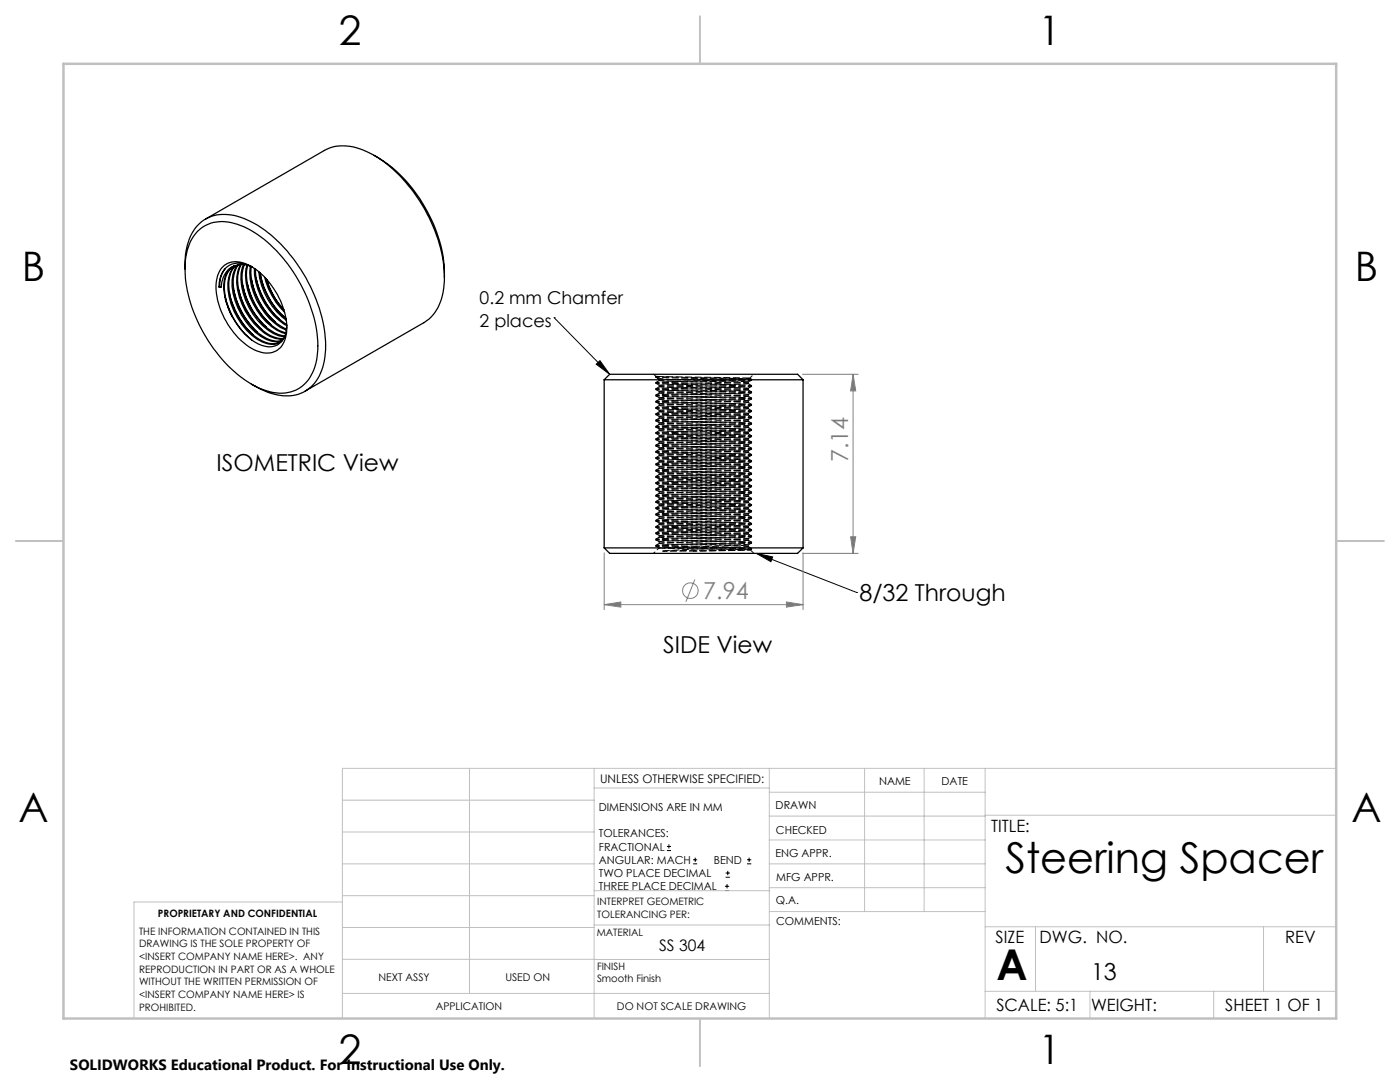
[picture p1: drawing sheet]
<svg xmlns="http://www.w3.org/2000/svg" width="279mm" height="216mm" viewBox="0 0 279 216" stroke-linecap="round" stroke-linejoin="round" font-family="sans-serif">
<g fill="none" stroke="#808080" stroke-width=".2">
<path d="M160.2 74.7h11.1M170.3 74.7v35.7M170.3 74.7l.5 3.3h-1zM120.6 110.3v11.3M138.7 115.6l-1.8 4.5M160.2 110.4h11.1M160.3 110.3v11.3M169.8 107.1h1l-.5 3.3zM120.6 120.6l3.3-.5v1zM120.6 120.7h39.7M157 120.1l3.3 .5-3.3 .5z"/>
<circle cx="137.8" cy="117.9" r="1.55"/>
</g>
<g fill="none" stroke="#000" stroke-width=".2">
<path d="M110.6 63.4h.1M110.6 63.4l11.1 11.3M119 72.7l.7-.7 2 2.7zM151 110.4l3.2 .7-.4 1zM151 110.4l20 7.8M171 118.2h.1M133.1 169.7h.8M133.1 168.9h.8M133.5 168.5v.8M138.3 172.4h.8M138.3 171.6h.8M138.7 171.1v.9"/>
<path d="M144.7 177.7h.8M144.7 176.8h.8M144.8 175h.9M144.8 174.2h.9M145.1 176.4v.9M145.2 173.8v.8M149.1 172.4h.8M149.1 171.6h.8M149.5 171.1v.9"/>
</g>
<g fill="none" stroke="#c0c0c0" stroke-width=".2">
<path d="M68.3 159.7h50.3M93.7 153.3v44.9M118.6 153.3v49.9M118.6 157.2h34.9M153.5 153.3v49.9M153.5 158.1h43.1M172.5 153.3v28.6M184.4 153.3v28.6M196.6 153.3v49.9M266.7 153.3h-198.4v49.9M68.3 178.7h50.3M68.3 172.4h50.3"/>
<path d="M68.3 166h50.3M68.3 180h-41.6v23.2M118.6 177.7h35M153.5 167.6h43.1M153.5 162.8h43.1M153.5 172.4h43.1M153.5 177.1h43.1M196.6 162.7h70.1M68.3 198.2h85.2M68.3 191.4l85.2 .1M68.3 185.1h50.3M118.6 184.6h35"/>
<path d="M153.6 181.9h43M196.6 197.8h70.1M196.6 184.9h70.1M206.7 184.9v12.9M217.5 197.8v5.4M242.2 197.8v5.4M252.2 184.9v12.9"/>
</g>
<path d="M139.7 3.2v9.5M3.1 107.9h9.6M266.7 107.9h9.5M139.7 203.2v9.6" fill="none" stroke="#c0c0c0" stroke-width=".25"/>
<path d="M12.7 12.7h254v190.5h-254z" fill="none" stroke="#c0c0c0" stroke-width=".5"/>
<path d="M119 72.7l.7-.7 2 2.7zM151 110.4l3.2 .7-.4 1z" fill="#000"/>
<g fill="#808080">
<path d="M120.6 120.6l3.3-.5v1zM157 120.1l3.3 .5-3.3 .5z"/>
<path d="M170.3 74.7l.5 3.3h-1zM169.8 107.1h1l-.5 3.3z"/>
</g>
<g fill="none" stroke="#000" stroke-width=".25">
<path d="M74.6 31a28.7 28.7 0 0 1 13.1 16.9 22.5 22.5 0 0 1 1 7.4M36.9 53.7a11.6 11.6 0 0 1 2.9-9 7.6 7.6 0 0 1 7.6-1.5 23.3 23.3 0 0 1 11.6 9.1 28.6 28.6 0 0 1 5.9 18.2 8.6 8.6 0 0 1-5.4 8.2 11.2 11.2 0 0 1-8.6-1.6l-.7-.4M39.4 46.2a7.7 7.7 0 0 1 8.6-1.2 24.5 24.5 0 0 1 11.5 10.8 24.4 24.4 0 0 1 3.7 16.1 7.3 7.3 0 0 1-6.3 6.5 14 14 0 0 1-10.1-4.2 29.6 29.6 0 0 1-9.9-20.1 10.8 10.8 0 0 1 2.5-7.9zM41 43.7l23.7-13.7a9.4 9.4 0 0 1 9.1 .6 29.5 29.5 0 0 1 12.6 14.6 25.9 25.9 0 0 1 2.3 10.1M43.7 57.3h.4M43.8 57.2l.3 .1M43.8 57.2l-.1 .1M44.8 52.9a4.8 4.8 0 0 1 5.5 .4 15.2 15.2 0 0 1 6.9 13.2 4.1 4.1 0 0 1-3.3 3.9 7.6 7.6 0 0 1-6-2.6 15.4 15.4 0 0 1-4.8-11.4 5.2 5.2 0 0 1 1.7-3.5zM44.9 58.9a15.4 15.4 0 0 0 5.3 8.9M45 53.6a5.2 5.2 0 0 0-1.2 3.6M45.8 58.4a16.1 16.1 0 0 0 4.7 8.4M46.5 53.2a4.1 4.1 0 0 1 3.7 0"/>
<path d="M46.5 53.2a4.6 4.6 0 0 0-2.4 4.1M46.5 53.2a4.7 4.7 0 0 0-1.8 4.8 13.3 13.3 0 0 0 1.7 5.3M46.7 57.9a16.2 16.2 0 0 0 4.7 8.4M46.7 53.1a5 5 0 0 0-1.9 5.2 12.7 12.7 0 0 0 1.6 5M47 53a5.1 5.1 0 0 0-1.5 4.8 14.2 14.2 0 0 0 5.8 9.9 4.4 4.4 0 0 0 4.8 .5l.3-.4M47.1 53a5.2 5.2 0 0 0-1.4 4.8 13.8 13.8 0 0 0 6.5 10.2 4 4 0 0 0 3.9 .2M47.4 52.9a7.6 7.6 0 0 0-.5 7.1 13.5 13.5 0 0 0 6.2 7.7 3.7 3.7 0 0 0 3.1 .3M47.6 57.4a16.2 16.2 0 0 0 4.6 8.4M47.6 52.8a7.3 7.3 0 0 0-.6 6.5 14 14 0 0 0 6.1 8.2 4.6 4.6 0 0 0 3.2 .4M48 52.8a7.7 7.7 0 0 0-.2 6.5 13.9 13.9 0 0 0 6.1 7.8l1 .4 1.1 .2 .6-.1M48.2 52.8a7.5 7.5 0 0 0-.3 6 13.7 13.7 0 0 0 6.1 8.2 4.9 4.9 0 0 0 2.6 .6M48.4 56.9a16 16 0 0 0 4.8 8.4"/>
<path d="M48.6 52.8a9.2 9.2 0 0 0 .4 7.2 12.3 12.3 0 0 0 6.6 7l1.2 .2M48.8 52.8a10.3 10.3 0 0 0 1.2 8.5 10.8 10.8 0 0 0 6.3 5.7h.5M49.3 52.9a12.2 12.2 0 0 0 2.9 10.3 9.4 9.4 0 0 0 4.8 3.4M49.3 56.4a16 16 0 0 0 4.7 8.4M49.4 53a12 12 0 0 0 2.7 9.8 9.7 9.7 0 0 0 4.9 3.6M50 53.1a13.5 13.5 0 0 0 6 12.2l1.1 .6M50.2 53.2a13.5 13.5 0 0 0 6.5 12.2l.5 .3M50.2 55.9a15.3 15.3 0 0 0 4.7 8.3M50.4 53.3a4.3 4.3 0 0 0-5.7 .5 5.6 5.6 0 0 0-1 3.5M50.8 53.6a13.6 13.6 0 0 0 6.4 11.3 3.8 3.8 0 0 1-2.9 4.3 7 7 0 0 1-5.5-2.6l-1.2-1.5-1.2-1.8M51 53.7a13.5 13.5 0 0 0 6.2 11M51.1 55.4a15.6 15.6 0 0 0 4.7 8.3"/>
<path d="M51.6 54.2a14 14 0 0 0 5.5 9.7M51.9 54.5a14.4 14.4 0 0 0 5.2 9M52 54.9a15.3 15.3 0 0 0 4.7 8.3M52.8 55.4a14.6 14.6 0 0 0 4 6.9M53.2 55.7a14.5 14.5 0 0 0 3.5 6.1M53.2 55.7l.7 2a14.4 14.4 0 0 0 2.7 4.1M88.7 55.3a10.9 10.9 0 0 1-3 8.3l-1.1 .8-23.7 13.7M120.6 75.8l1.1-1.1h37.5l1.1 1.1M120.6 75.8h39.7M120.6 75.8v33.5M160.3 75.8v33.5M120.6 109.3h39.7"/>
<path d="M120.6 109.3l1.1 1.1h37.5l1.1-1.1"/>
</g>
<g fill="none" stroke="#000" stroke-width=".2" stroke-dasharray="1.3 .6">
<path d="M130.5 74.7l.4 .4M130.9 75.1h.1M130.9 75.1v.1M130.9 75.1l.3 .3M130.9 75.2l.3 .2M130.9 75.2h.1M130.9 76.3v.2M130.9 77.6v.1M130.9 78.8v.2M130.9 75.2l.4 .2M131.2 75.4l.4 .4M131.5 79.4v.3"/>
<path d="M131.5 78.1v.3M131.5 76.9v.3M131.5 75.8v.1M134.6 75.8l14.6 .4M149.3 76.2h.1M149.3 76.5v-.3M149.3 77.8v-.3M149.3 79v-.3M150 75.7l-.4-.2M150 77.1v-.2M150 78.4v-.2M150 79.6v-.2"/>
<path d="M150 75.9v-.2M130.9 80.1v.1M130.9 81.3v.2M130.9 82.6v.1M130.9 83.8v.2M130.9 85.1v.1M130.9 86.3v.2M130.9 87.6v.1M130.9 88.8v.2M130.9 90.1v.1M130.9 91.3v.2M130.9 92.6v.1"/>
<path d="M130.9 93.8v.2M130.9 95.1v.1M130.9 96.3v.2M130.9 97.6v.1M130.9 98.8v.2M131.5 99.4v.3M131.5 98.1v.3M131.5 96.9v.3M131.5 95.6v.3M131.5 94.4v.3M131.5 93.1v.3M131.5 91.9v.3"/>
<path d="M131.5 90.6v.3M131.5 89.4v.3M131.5 88.1v.3M131.5 86.9v.3M131.5 85.6v.3M131.5 84.4v.3M131.5 83.1v.3M131.5 81.9v.3M131.5 80.6v.3M149.3 83.7h.1M149.3 91.2h.1M149.3 98.7h.1"/>
<path d="M149.3 80.3v-.3M149.3 81.5v-.3M149.3 82.8v-.3M149.3 84v-.3M149.3 85.3v-.3M149.3 86.5v-.3M149.3 87.8v-.3M149.3 89v-.3M149.3 90.3v-.3M149.3 91.5v-.3M149.3 92.8v-.3M149.3 94v-.3"/>
<path d="M149.3 95.3v-.3M149.3 96.5v-.3M149.3 97.8v-.3M149.3 99v-.3M150 80.9v-.2M150 82.1v-.2M150 83.4v-.2M150 84.6v-.2M150 85.9v-.2M150 87.1v-.2M150 88.4v-.2M150 89.6v-.2"/>
<path d="M150 90.9v-.2M150 92.1v-.2M150 93.4v-.2M150 94.6v-.2M150 95.9v-.2M150 97.1v-.2M150 98.4v-.2M150 99.6v-.2M130.9 100.1v.1M130.9 101.3v.2M130.9 102.6v.1M130.9 103.8v.2"/>
<path d="M130.9 105.1v.1M130.9 106.3v.2M130.9 107.6v.1M130.9 108.8v.2M131.5 109.3h.2M131.5 108.1v.3M131.5 106.9v.3M131.5 105.6v.3M131.5 104.4v.3M131.5 103.1v.3M131.5 101.9v.3M131.5 100.6v.3"/>
<path d="M149.3 106.2h.1M149.3 100.3v-.3M149.3 101.5v-.3M149.3 102.8v-.3M149.3 104v-.3M149.3 105.3v-.3M149.3 106.5v-.3M149.3 107.8v-.3M149.3 109v-.3M149.8 109.7l.2-.1M150 100.9v-.2M150 102.1v-.2"/>
<path d="M150 103.4v-.2M150 104.6v-.2M150 105.9v-.2M150 107.1v-.2M150 108.4v-.2M150 109.6v-.2"/>
</g>
<g fill="none" stroke="#000" stroke-width=".2" stroke-dasharray="1.3 .6" stroke-dashoffset=".3">
<path d="M131.6 75.9l17.7 .6M131.6 77.2l17.7 .6M131.6 78.4l17.7 .6M131.6 79.7l17.7 .6M149.3 80l-17.7 .6M149.3 78.7l-17.7 .7M149.3 77.5l-17.7 .6M149.3 76.2l-17.7 .7M149.3 76.5l-17.7 .7M149.3 77.8l-17.7 .6M149.3 79l-17.7 .7M131.6 80.9l17.7 .6"/>
<path d="M131.6 82.2l17.7 .6M131.6 83.4l17.7 .6M131.6 84.7l17.7 .6M131.6 85.9l17.7 .6M131.6 87.2l17.7 .6M131.6 88.4l17.7 .6M131.6 89.7l17.7 .6M131.6 90.9l17.7 .6M131.6 92.2l17.7 .6M131.6 93.4l17.7 .6M131.6 94.7l17.7 .6M131.6 95.9l17.7 .6"/>
<path d="M131.6 97.2l17.7 .6M131.6 98.4l17.7 .6M131.6 99.7l17.7 .6M131.6 95.6l17.7 .6M131.6 88.1l17.7 .6M131.6 80.6l17.7 .6M149.3 96.2l-17.7 .7M149.3 88.7l-17.7 .7M149.3 81.2l-17.7 .7M149.3 87.5l-17.7 .6M149.3 95l-17.7 .6M149.3 97.5l-17.7 .6"/>
<path d="M149.3 90l-17.7 .6M149.3 82.5l-17.7 .6M149.3 86.2l-17.7 .7M149.3 93.7l-17.7 .7M149.3 98.7l-17.7 .7M149.3 85l-17.7 .6M149.3 92.5l-17.7 .6M149.3 91.2l-17.7 .7M149.3 100l-17.7 .6M149.3 83.7l-17.7 .7M149.3 80.3l-17.7 .6M149.3 81.5l-17.7 .7"/>
<path d="M149.3 82.8l-17.7 .6M149.3 84l-17.7 .7M149.3 85.3l-17.7 .6M149.3 86.5l-17.7 .7M149.3 87.8l-17.7 .6M149.3 89l-17.7 .7M149.3 90.3l-17.7 .6M149.3 91.5l-17.7 .7M149.3 92.8l-17.7 .6M149.3 94l-17.7 .7M149.3 95.3l-17.7 .6M149.3 96.5l-17.7 .7"/>
<path d="M149.3 97.8l-17.7 .6M149.3 99l-17.7 .7M131.6 100.9l17.7 .6M131.6 102.2l17.7 .6M131.6 103.4l17.7 .6M131.6 104.7l17.7 .6M131.6 105.9l17.7 .6M131.6 107.2l17.7 .6M131.6 108.4l17.7 .6M149.3 103.7l-17.7 .7M149.3 105l-17.7 .6M149.3 102.5l-17.7 .6"/>
<path d="M149.3 106.2l-17.7 .7M149.3 101.2l-17.7 .7M149.3 107.5l-17.7 .6M149.3 100.3l-17.7 .6M149.3 101.5l-17.7 .7M149.3 102.8l-17.7 .6M149.3 104l-17.7 .7M149.3 105.3l-17.7 .6M149.3 106.5l-17.7 .7M149.3 107.8l-17.7 .6M150 109.4l-17.7 .6"/>
</g>
<g fill="none" stroke="#000" stroke-width=".2" stroke-dasharray="1.3 .6" stroke-dashoffset=".4">
<path d="M130.9 76.5l.7 .4M130.9 77.7l.7 .4M130.9 79l.7 .4M131.6 77.2l-.7 .4M131.6 78.4l-.7 .4M131.6 79.7l-.7 .4M131.6 75.9l-.7 .4M131.7 79.4l17.6 .6M131.7 78.1l17.6 .6M131.7 76.9l17.6 .6M134 75.8l-2.4 .1M149.3 77.5l.7-.4"/>
<path d="M149.3 78.7l.7-.3M149.3 80l.7-.4M149.3 76.2l.7-.3M150 76.9l-.7-.4M150 78.2l-.7-.4M150 79.4l-.7-.4M130.9 80.2l.7 .4M130.9 81.5l.7 .4M130.9 82.7l.7 .4M130.9 84l.7 .4M130.9 85.2l.7 .4M130.9 86.5l.7 .4"/>
<path d="M130.9 87.7l.7 .4M130.9 89l.7 .4M130.9 90.2l.7 .4M130.9 91.5l.7 .4M130.9 92.7l.7 .4M130.9 94l.7 .4M130.9 95.2l.7 .4M130.9 96.5l.7 .4M130.9 97.7l.7 .4M130.9 99l.7 .4M131.6 80.9l-.7 .4M131.6 82.2l-.7 .4"/>
<path d="M131.6 83.4l-.7 .4M131.6 84.7l-.7 .4M131.6 85.9l-.7 .4M131.6 87.2l-.7 .4M131.6 88.4l-.7 .4M131.6 89.7l-.7 .4M131.6 90.9l-.7 .4M131.6 92.2l-.7 .4M131.6 93.4l-.7 .4M131.6 94.7l-.7 .4M131.6 95.9l-.7 .4M131.6 97.2l-.7 .4"/>
<path d="M131.6 98.4l-.7 .4M131.6 99.7l-.7 .4M131.6 96.9l17.7 .6M131.6 89.4l17.7 .6M131.6 81.9l17.7 .6M131.7 98.1l17.5 .6M131.7 90.6l17.5 .6M131.7 83.1l17.5 .6M131.7 86.9l17.6 .6M131.7 94.4l17.6 .6M131.7 99.4l17.5 .6M131.7 91.9l17.5 .6"/>
<path d="M131.7 84.4l17.5 .6M131.7 85.6l17.6 .6M131.7 93.1l17.6 .6M149.3 81.2l.7-.3M149.3 82.5l.7-.4M149.3 83.7l.7-.3M149.3 85l.7-.4M149.3 86.2l.7-.3M149.3 87.5l.7-.4M149.3 88.7l.7-.3M149.3 90l.7-.4M149.3 91.2l.7-.3"/>
<path d="M149.3 92.5l.7-.4M149.3 93.7l.7-.3M149.3 95l.7-.4M149.3 96.2l.7-.3M149.3 97.5l.7-.4M149.3 98.7l.7-.3M149.3 100l.7-.4M150 80.7l-.7-.4M150 81.9l-.7-.4M150 83.2l-.7-.4M150 84.4l-.7-.4M150 85.7l-.7-.4"/>
<path d="M150 86.9l-.7-.4M150 88.2l-.7-.4M150 89.4l-.7-.4M150 90.7l-.7-.4M150 91.9l-.7-.4M150 93.2l-.7-.4M150 94.4l-.7-.4M150 95.7l-.7-.4M150 96.9l-.7-.4M150 98.2l-.7-.4M150 99.4l-.7-.4M130.9 100.2l.7 .4"/>
<path d="M130.9 101.5l.7 .4M130.9 102.7l.7 .4M130.9 104l.7 .4M130.9 105.2l.7 .4M130.9 106.5l.7 .4M130.9 107.7l.7 .4M130.9 109l.7 .3M131.6 100.9l-.7 .4M131.6 102.2l-.7 .4M131.6 103.4l-.7 .4M131.6 104.7l-.7 .4M131.6 105.9l-.7 .4"/>
<path d="M131.6 107.2l-.7 .4M131.6 108.4l-.7 .4M131.6 104.4l17.7 .6M131.7 105.6l17.5 .6M131.7 103.1l17.6 .6M131.7 106.9l17.5 .6M131.7 101.9l17.6 .6M131.7 100.6l17.6 .6M131.7 108.1l17.6 .6M132.3 110h6.1M149.3 101.2l.7-.3M149.3 102.5l.7-.4"/>
<path d="M149.3 103.7l.7-.3M149.3 105l.7-.4M149.3 106.2l.7-.3M149.3 107.5l.7-.4M149.3 108.7l.7-.3M149.3 109l-6.1 .3M150 100.7l-.7-.4M150 101.9l-.7-.4M150 103.2l-.7-.4M150 104.4l-.7-.4M150 105.7l-.7-.4M150 106.9l-.7-.4"/>
<path d="M150 108.2l-.7-.4M150 109.4l-.7-.4"/>
</g>
<path d="M149.3 108.7l-16.8 .6" fill="none" stroke="#000" stroke-width=".2" stroke-dasharray="1.3 .6" stroke-dashoffset="-.2"/>
<path d="M134.1 75.7l-2.9-.3M149.8 109.7l-18.2-.4" fill="none" stroke="#000" stroke-width=".2" stroke-dasharray="1.3 .6" stroke-dashoffset=".1"/>
<g fill="none" stroke="#000" stroke-width=".2" stroke-dasharray="1.3 .6" stroke-dashoffset=".6">
<path d="M130.9 75.3l19.1 .6M130.9 76.5l19.1 .6M130.9 77.8l19.1 .6M130.9 79l19.1 .6M131 75.1l19 .6M131 76.3l19 .6M131 77.6l19 .6M131 78.8l19 .6M149.6 75.5l.8-.8M150 75.7l-19.1 .6M150 76.9l-19.1 .7M150 78.2l-19.1 .6"/>
<path d="M150 79.4l-19.1 .7M150 75.9l-19.1 .6M150 77.1l-19.1 .6M150 78.4l-19.1 .6M150 79.6l-19.1 .6M130.9 80.3l19.1 .6M130.9 81.5l19.1 .6M130.9 82.8l19.1 .6M130.9 84l19.1 .6M130.9 85.3l19.1 .6M130.9 86.5l19.1 .6M130.9 87.8l19.1 .6"/>
<path d="M130.9 89l19.1 .6M130.9 90.3l19.1 .6M130.9 91.5l19.1 .6M130.9 92.8l19.1 .6M130.9 94l19.1 .6M130.9 95.3l19.1 .6M130.9 96.5l19.1 .6M130.9 97.8l19.1 .6M130.9 99l19.1 .6M131 80.1l19 .6M131 81.3l19 .6M131 82.6l19 .6"/>
<path d="M131 83.8l19 .6M131 85.1l19 .6M131 86.3l19 .6M131 87.6l19 .6M131 88.8l19 .6M131 90.1l19 .6M131 91.3l19 .6M131 92.6l19 .6M131 93.8l19 .6M131 95.1l19 .6M131 96.3l19 .6M131 97.6l19 .6"/>
<path d="M131 98.8l19 .6M150 80.7l-19.1 .6M150 81.9l-19.1 .7M150 83.2l-19.1 .6M150 84.4l-19.1 .7M150 85.7l-19.1 .6M150 86.9l-19.1 .7M150 88.2l-19.1 .6M150 89.4l-19.1 .7M150 90.7l-19.1 .6M150 91.9l-19.1 .7M150 93.2l-19.1 .6"/>
<path d="M150 94.4l-19.1 .7M150 95.7l-19.1 .6M150 96.9l-19.1 .7M150 98.2l-19.1 .6M150 99.4l-19.1 .7M150 80.9l-19.1 .6M150 82.1l-19.1 .6M150 83.4l-19.1 .6M150 84.6l-19.1 .6M150 85.9l-19.1 .6M150 87.1l-19.1 .7M150 88.4l-19.1 .6"/>
<path d="M150 89.6l-19.1 .6M150 90.9l-19.1 .6M150 92.1l-19.1 .6M150 93.4l-19.1 .6M150 94.6l-19.1 .6M150 95.9l-19.1 .6M150 97.1l-19.1 .6M150 98.4l-19.1 .6M150 99.6l-19.1 .6M130.9 100.3l19.1 .6M130.9 101.5l19.1 .6M130.9 102.8l19.1 .6"/>
<path d="M130.9 104l19.1 .6M130.9 105.3l19.1 .6M130.9 106.5l19.1 .6M130.9 107.8l19.1 .6M130.9 109l19.1 .6M131 100.1l19 .6M131 101.3l19 .6M131 102.6l19 .6M131 103.8l19 .6M131 105.1l19 .6M131 106.3l19 .6M131 107.6l19 .6"/>
<path d="M131 108.8l19 .6M150 100.7l-19.1 .6M150 101.9l-19.1 .7M150 103.2l-19.1 .6M150 104.4l-19.1 .7M150 105.7l-19.1 .6M150 106.9l-19.1 .7M150 108.2l-19.1 .6M150 100.9l-19.1 .6M150 102.1l-19.1 .6M150 103.4l-19.1 .6M150 104.6l-19.1 .6"/>
<path d="M150 105.9l-19.1 .6M150 107.1l-19.1 .6M150 108.4l-19.1 .6M150 109.6l-11.6 .4"/>
</g>
<path d="M138.4 110l11.4-.3" fill="none" stroke="#000" stroke-width=".2" stroke-dasharray="1.3 .6" stroke-dashoffset=".7"/>
<path d="M131 75.1l18.6 .4M143.2 109.3l-10.9 .7" fill="none" stroke="#000" stroke-width=".2" stroke-dasharray="1.3 .6" stroke-dashoffset="-.1"/>
<path d="M149.6 75.5l-15.6 .3M150.4 110.4l-.6-.7" fill="none" stroke="#000" stroke-width=".2" stroke-dasharray="1.3 .6" stroke-dashoffset=".5"/>
<path d="M131.5 109.3l-1 1.1" fill="none" stroke="#000" stroke-width=".2" stroke-dasharray="1.3 .6" stroke-dashoffset=".8"/>
<g font-size="8.5">
<text x="200.6" y="174.2">Steering Spacer</text>
<text x="198.9" y="195.5">A</text>
</g>
<g font-size="8.1">
<text x="67.6" y="8.9">2</text>
<text x="207.3" y="8.9">1</text>
<text x="4.4" y="56.2">B</text>
<text x="270.4" y="56.2">B</text>
<text x="3.7" y="164.1">A</text>
<text x="269.7" y="164.1">A</text>
<text x="67.6" y="212.4">2</text>
<text x="207.3" y="212.4">1</text>
</g>
<g font-size="4.7">
<text x="43.2" y="93.9">ISOMETRIC View</text>
<text x="171.5" y="119.9">8/32 Through</text>
<text x="132.3" y="130.2">SIDE View</text>
<text x="217.7" y="195.6">13</text>
</g>
<g font-size="4.7" fill="#808080">
<text x="169.3" y="92.2" transform="rotate(-90 169.3 92.2)">7.14</text>
<text x="140.4" y="119.6">7.94</text>
</g>
<g font-size="3.5">
<text x="95.7" y="60.7">0.2 mm Chamfer</text>
<text x="95.7" y="65.2">2 places</text>
</g>
<g font-size="3.4">
<text x="197.8" y="166">TITLE:</text>
<text x="198.7" y="188.1">SIZE</text>
<text x="207.5" y="188.1">DWG. NO.</text>
<text x="256.5" y="188.2">REV</text>
<text x="198.8" y="201.7">SCALE: 5:1</text>
<text x="217.7" y="201.8">WEIGHT:</text>
<text x="244.5" y="201.7">SHEET 1 OF 1</text>
</g>
<text font-size="3.2" x="131.5" y="189.8">SS 304</text>
<text font-size="3" x="14" y="213.5">SOLIDWORKS Educational Product. For Instructional Use Only.</text>
<text font-size="2.4" x="119.8" y="156.2">UNLESS OTHERWISE SPECIFIED:</text>
<g font-size="2.2">
<text x="119.5" y="161.8">DIMENSIONS ARE IN MM</text>
<text x="154.8" y="161.4">DRAWN</text>
<text x="175.4" y="156.6">NAME</text>
<text x="187.9" y="156.7">DATE</text>
<text x="119.5" y="167.1">TOLERANCES:</text>
<text x="154.9" y="166.3">CHECKED</text>
<text x="119.5" y="169.7">FRACTIONAL</text>
<text x="119.5" y="172.4">ANGULAR: MACH</text>
<text x="142.5" y="172.4">BEND</text>
<text x="154.8" y="171">ENG APPR.</text>
<text x="119.5" y="175">TWO PLACE DECIMAL</text>
<text x="119.5" y="177.7">THREE PLACE DECIMAL</text>
<text x="154.9" y="175.7">MFG APPR.</text>
<text x="154.9" y="180.4">Q.A.</text>
<text x="154.9" y="184.6">COMMENTS:</text>
</g>
<g font-size="2.1">
<text x="75.5" y="195.7">NEXT ASSY</text>
<text x="100.9" y="195.7">USED ON</text>
<text x="86.9" y="201.5">APPLICATION</text>
<text x="123.1" y="201.6">DO NOT SCALE DRAWING</text>
</g>
<g font-size="2">
<text x="31.5" y="182.9">PROPRIETARY AND CONFIDENTIAL</text>
<text x="119.2" y="180.6">INTERPRET GEOMETRIC</text>
<text x="119.2" y="183.1">TOLERANCING PER:</text>
<text x="27.8" y="186.5">THE INFORMATION CONTAINED IN THIS</text>
<text x="27.8" y="189">DRAWING IS THE SOLE PROPERTY OF</text>
<text x="27.8" y="191.6">&lt;INSERT COMPANY NAME HERE&gt;. ANY</text>
<text x="119.1" y="186.7">MATERIAL</text>
<text x="27.8" y="194.1">REPRODUCTION IN PART OR AS A WHOLE</text>
<text x="27.8" y="196.6">WITHOUT THE WRITTEN PERMISSION OF</text>
<text x="119.1" y="193.5">FINISH</text>
<text x="119.1" y="196">Smooth Finish</text>
<text x="27.8" y="199.1">&lt;INSERT COMPANY NAME HERE&gt; IS</text>
<text x="27.8" y="201.7">PROHIBITED.</text>
</g>
</svg>
